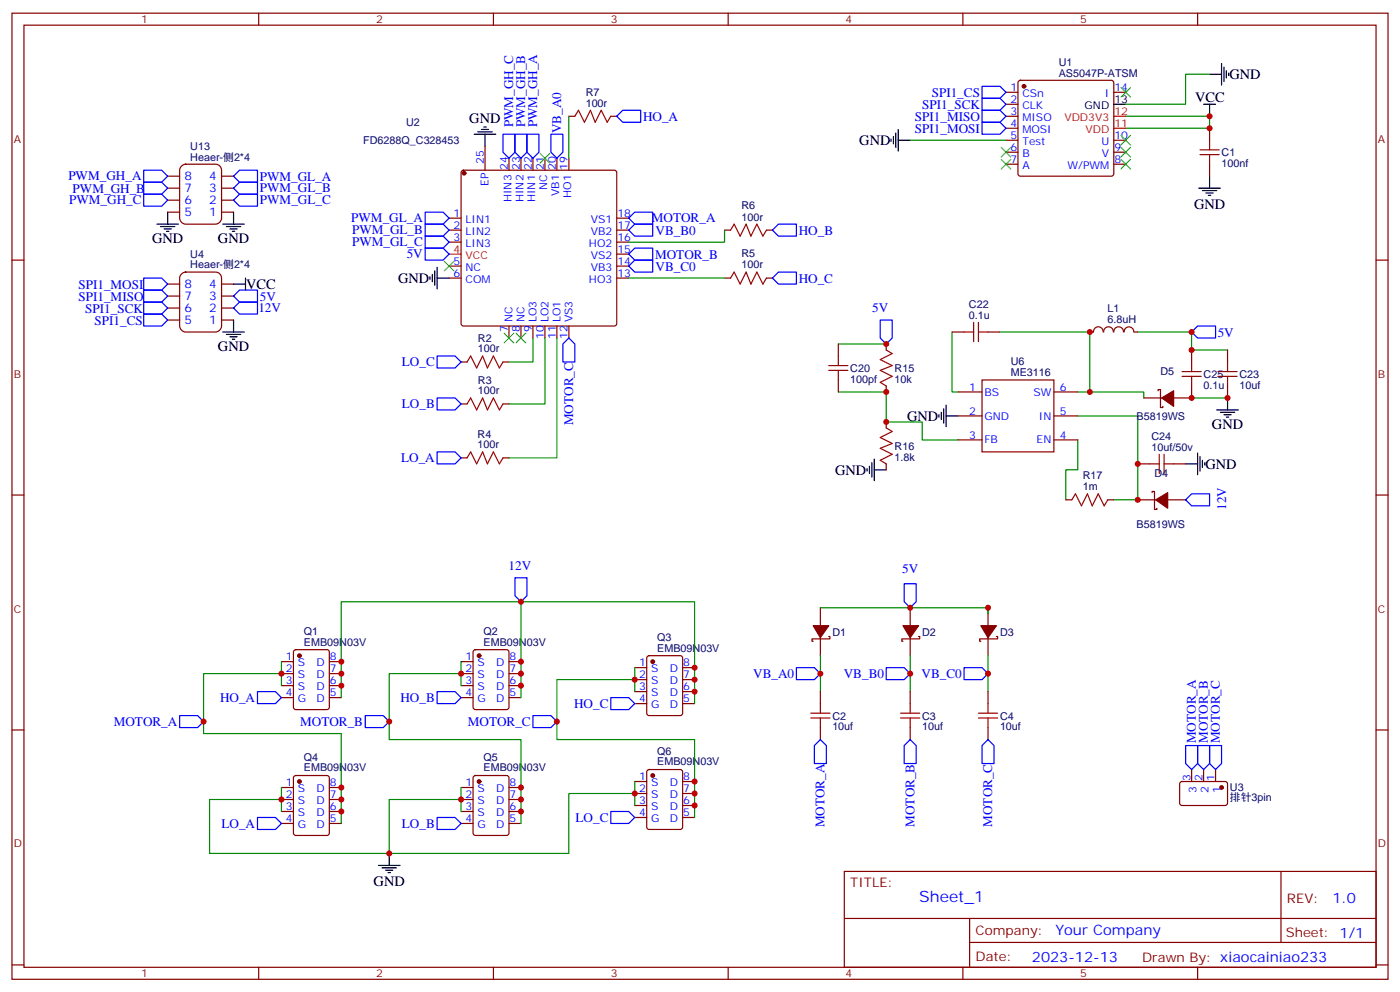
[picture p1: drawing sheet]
<svg xmlns="http://www.w3.org/2000/svg" width="412mm" height="292mm" viewBox="0 0 412 292" stroke-linecap="round" stroke-linejoin="round" font-family="sans-serif">
<g fill="none" stroke="#870000" stroke-width=".35">
<path d="M3.5 3.9h405.4v284.3h-405.4zM7.1 7.4h398.2v277.3h-398.2zM76.2 3.9v3.5M145.3 3.9v3.5M214.5 3.9v3.5M283.6 3.9v3.5M352.8 3.9v3.5M167.6 34.2h1.7M179.9 34.2h1.8M296.3 27.2h3.6M296.3 30.7h3.6M296.3 34.2h3.6"/>
<path d="M296.3 37.7h3.6M300.1 23.8l.5-.2h26.8l.5 .2 .2 .5v26.9l-.3 .5-.4 .2h-26.8l-.5-.3-.2-.4v-26.9zM328.1 27.2h3.5M356.3 37.7v3.6M49.4 58.9h3.5M49.4 55.4h3.5M49.4 51.9h3.5M53.5 48.8l1.2-.5h8.8a1.76 1.76 0 0 1 1.8 1.8v14.1a1.89 1.89 0 0 1-1.8 1.8h-8.8a1.89 1.89 0 0 1-1.8-1.8v-14.1zM65.3 58.9h3.5M65.3 55.4h3.5M65.3 51.9h3.5M136.1 50.3l.4-.2h44.5l.5 .2 .2 .5v44.4l-.3 .5-.4 .3h-44.5l-.5-.3-.2-.5v-44.4z"/>
<path d="M142.9 43v7.1M149.9 46.6v3.5M153.5 46.6v3.5M157 46.6v3.5M160.5 46.6v3.5M164 46.6v3.5M167.6 46.6v3.5M296.3 41.3h3.6M296.3 44.8h3.6M296.3 48.3h3.6M328.1 41.3h3.5M328.1 44.8h3.5"/>
<path d="M328.1 48.3h3.5M356.3 48.3v3.6M3.5 76.6h3.6M49.4 62.4h3.5M65.3 62.4h3.5M132.3 64.2h3.5M132.3 67.7h3.5M132.3 71.3h3.5M132.3 78.3h3.5M181.7 64.2h3.5M181.7 67.7h3.5M181.7 71.3h3.5"/>
<path d="M181.7 78.3h3.5M181.7 74.8h3.5M213.4 67.7h1.8M225.8 67.7h1.7M405.3 76.6h3.6M49.4 94.2h3.5M49.4 90.7h3.5M49.4 87.1h3.5M49.4 83.6h3.5M53.5 80.6l1.2-.5h8.8a1.76 1.76 0 0 1 1.8 1.7v14.2a1.89 1.89 0 0 1-1.8 1.7h-8.8a1.89 1.89 0 0 1-1.8-1.7v-14.2zM65.3 94.2h3.5M65.3 90.7h3.5"/>
<path d="M65.3 87.1h3.5M65.3 83.6h3.5M132.3 81.8h3.5M149.9 96v3.5M153.5 96v3.5M157 96v3.5M160.5 96v3.5M164 96v3.5M167.6 96v3.5M181.7 81.8h3.5M213.4 81.8h1.8M225.8 81.8h1.7"/>
<path d="M280.5 97.7h3.5M291 97.7h3.6M324.9 97.7a1.41 1.41 0 0 0-1.4-1.5 1.41 1.41 0 0 0-1.4 1.5h-1.1M325.1 97.7a1.41 1.41 0 0 1 1.4-1.5 1.41 1.41 0 0 1 1.4 1.5M328.1 97.7a1.41 1.41 0 0 1 1.4-1.5 1.41 1.41 0 0 1 1.4 1.5M331.2 97.7a1.41 1.41 0 0 1 1.4-1.5 1.41 1.41 0 0 1 1.4 1.5M334.1 97.7h1M135.8 106.5h1.8M135.8 118.9h1.8M148.2 106.5h1.7M148.2 118.9h1.7M246.9 101.2v3.6"/>
<path d="M246.9 111.8v3.6M261.1 101.2v1.8M261.1 113.6v1.8M282.2 115.4h7.1M289.3 111.8h21.1v21.2h-21.1zM310.4 115.4h7.1M336.9 117.1h5.3M341.1 115v-.3h.7v5.2h.7v-.3M351 103v3.5M351 113.6v3.5h-5.3M361.6 103v3.5M361.6 113.6v3.5"/>
<path d="M135.8 134.8h1.8M148.2 134.8h1.7M261.1 124.2v1.7M261.1 136.5v1.8M282.2 122.4h7.1M282.2 129.5h7.1M310.4 122.4h7.1M310.4 129.5h7.1M335.1 136.5h3.6M345.7 136.5h3.5M3.5 145.7h3.6M314 147.1h1.7"/>
<path d="M326.3 147.1h1.8M335.1 147.1h5.3M339.4 145v-.4h.7v5.3h.7v-.3M344 147.1h5.2M405.3 145.7h3.6M241.7 178.9v5.2M268.1 178.9v5.2M291 178.9v5.2M82.9 194.7h3.5M82.9 198.3h3.5M86.7 191.4l.4-.2h9.2l.7 .4v16.5l-.4 .7h-9.5l-.6-.4-.1-16.5zM97 194.7h3.5"/>
<path d="M97 198.3h3.5M135.8 194.7h3.5M135.8 198.3h3.5M139.6 191.4l.5-.2h9.1l.7 .4v16.5l-.4 .7h-9.4l-.7-.4-.1-16.5zM149.9 194.7h3.6M149.9 198.3h3.6M187 196.5h3.5M190.7 193.2l.5-.2h9.2l.6 .4 .1 16.5-.5 .7h-9.4l-.6-.5-.1-16.4zM201.1 196.5h3.5M241.7 187.7v5.3M244.1 187.3h.4v.7h-5.3v.7h.3M268.1 187.7v5.3"/>
<path d="M270.6 187.3h.3v.7h-5.3v.7h.4M291 187.7v5.3M293.5 187.3h.4v.7h-5.3v.7h.3M3.5 214.8h3.6M82.9 201.8h3.5M82.9 205.3h3.5M97 201.8h3.5M97 205.3h3.5M135.8 201.8h3.5M135.8 205.3h3.5M149.9 201.8h3.6M149.9 205.3h3.6"/>
<path d="M187 200h3.5M187 203.6h3.5M187 207.1h3.5M201.1 200h3.5M201.1 203.6h3.5M201.1 207.1h3.5M241.7 203.6v3.5M241.7 214.1v3.6M268.1 203.6v3.5M268.1 214.1v3.6M291 203.6v3.5M291 214.1v3.6"/>
<path d="M405.3 214.8h3.6M82.9 231.8h3.5M82.9 235.3h3.5M82.9 238.8h3.5M86.7 228.5l.4-.3h9.2l.7 .5v16.5l-.4 .6-9.5 .1-.6-.5-.1-16.4zM97 231.8h3.5M97 235.3h3.5M97 238.8h3.5M135.8 231.8h3.5M135.8 235.3h3.5M135.8 238.8h3.5M139.6 228.5l.5-.3h9.1l.7 .5v16.5l-.4 .6-9.4 .1-.7-.5-.1-16.4z"/>
<path d="M149.9 231.8h3.6M149.9 235.3h3.6M149.9 238.8h3.6M187 230h3.5M187 233.5h3.5M187 237.1h3.5M190.7 226.7l.5-.2h9.2l.6 .4 .1 16.5-.5 .7h-9.4l-.6-.4-.1-16.5zM201.1 230h3.5M201.1 233.5h3.5M201.1 237.1h3.5M347.7 230.2l.5-.2 13 .1 .4 .6-.1 5.9-.6 .5-13-.1-.4-.6v-5.7zM351 226.5v3.5"/>
<path d="M354.5 226.5v3.5M358.1 226.5v3.5M82.9 242.4h3.5M97 242.4h3.5M135.8 242.4h3.5M149.9 242.4h3.6M187 240.6h3.5M201.1 240.6h3.5M248.7 256.5h156.6v28.2h-156.6zM377.3 256.5v20.9M248.7 270.3h156.5M285.6 277.4h119.6"/>
<path d="M285.6 270.3v14.1M3.5 284h3.6M76.2 284.7v3.5M145.3 284.7v3.5M214.5 284.7v3.5M283.6 284.7v3.5M352.8 284.7v3.5M405.3 284h3.6"/>
</g>
<g fill="#870000" stroke="#870000" stroke-width=".35">
<path d="M239.5 184.1h4.6l-2.4 3.6z"/>
<path d="M266 184.1h4.6l-2.5 3.6z"/>
<path d="M288.9 184.1h4.6l-2.5 3.6z"/>
<path d="M340.4 147.1l3.6-2.1v4.6z"/>
<path d="M342.2 117.1l3.5-2.1v4.6z"/>
<circle cx="301.6" cy="25.4" r=".53"/>
<circle cx="136.7" cy="51" r=".53"/>
<circle cx="88.2" cy="193" r=".53"/>
<circle cx="141.1" cy="193" r=".53"/>
<circle cx="192.3" cy="194.7" r=".53"/>
<circle cx="88.2" cy="230" r=".53"/>
<circle cx="141.1" cy="230" r=".53"/>
<circle cx="192.3" cy="228.2" r=".53"/>
<circle cx="359.8" cy="231.8" r=".53"/>
</g>
<path d="M328.1 37.7h3.5M328.1 34.2h3.5M132.3 74.8h3.5" fill="none" stroke="#f00" stroke-width=".35"/>
<g fill="none" stroke="#000" stroke-width=".35">
<path d="M359.8 18.7v6.3M360.5 19.8v4.2M139.7 39.5h6.3M140.8 38.8h4.2M141.8 38.1h2.1M142.5 37.4h.7M142.9 39.5v3.5M263.9 39.2v4.2M264.6 38.1v6.3M328.1 30.7h3.5M354.5 30.7h3.6M356.3 30.7v3.5"/>
<path d="M356.3 21.9h3.5M361.2 20.8v2.1M361.9 21.5v.7M262.5 40.9v.7M263.2 40.2v2.1M264.6 41.3h3.5M353.1 55.4h6.4M354.2 56.1h4.2M355.2 56.8h2.2M356 57.5h.7M356.3 51.9v3.5M46.2 66h6.4"/>
<path d="M47.3 66.7h4.2M48.3 67.4h2.1M49 68.1h.7M49.4 62.4v3.6M65.6 66h6.4M66.7 66.7h4.2M67.7 67.4h2.1M68.4 68.1h.7M68.8 62.4v3.6M128.1 79.7v4.3M128.8 78.7v6.3M65.6 97.7h6.4"/>
<path d="M66.7 98.4h4.2M67.7 99.1h2.1M68.4 99.8h.7M68.8 83.6h3.5M68.8 94.2v3.5M72.3 81.8v3.6M126.6 81.5v.7M127.4 80.8v2.1M128.8 81.8h3.5M278.7 119.2v6.4M361.6 117.1v3.5M255.4 137.9v.7"/>
<path d="M256.1 137.2v2.1M256.8 136.2v4.2M257.5 138.3h3.6M257.5 135.1v6.4M276.6 122.1v.7M277.3 121.4v2.1M278 120.3v4.2M278.7 122.4h3.5M349.2 136.5h3.6M352.8 133.3v6.4M353.5 134.4v4.2M354.2 135.5v2.1"/>
<path d="M354.9 136.2v.7M358.4 120.6h6.4M359.5 121.4h4.2M360.5 122.1h2.2M361.2 122.8h.7M111.5 254.7h6.3M112.5 255.4h4.3M113.6 256.1h2.1M114.3 256.8h.7M114.7 251.2v3.5"/>
</g>
<g fill="none" stroke="#00f" stroke-width=".35">
<path d="M148.2 39.5h3.5v5.3l-1.8 1.8-1.7-1.8zM151.7 39.5h3.5v5.3l-1.7 1.8-1.8-1.8zM155.2 39.5h3.5v5.3l-1.7 1.8-1.8-1.8zM162.3 39.5h3.5v5.3l-1.8 1.8-1.7-1.8zM183.4 32.5h5.3v3.5h-5.3l-1.7-1.8zM289.3 25.4h5.3l1.7 1.8-1.7 1.7h-5.3zM289.3 28.9h5.3l1.7 1.8-1.7 1.8h-5.3zM289.3 32.5h5.3l1.7 1.7-1.7 1.8h-5.3zM289.3 36h5.3l1.7 1.7-1.7 1.8h-5.3zM42.3 57.1h5.3l1.8 1.8-1.8 1.8h-5.3zM42.3 53.6h5.3l1.8 1.8-1.8 1.7h-5.3zM42.3 50.1h5.3l1.8 1.8-1.8 1.7h-5.3z"/>
<path d="M68.8 55.4l1.8-1.8h5.2v3.5h-5.2zM68.8 58.9l1.8-1.8h5.2v3.6h-5.2zM70.6 50.1h5.2v3.5h-5.2l-1.8-1.7zM125.2 62.4h5.3l1.8 1.8-1.8 1.8h-5.3zM125.2 66h5.3l1.8 1.7-1.8 1.8h-5.3zM125.2 69.5h5.3l1.8 1.8-1.8 1.7h-5.3zM125.2 73h5.3l1.8 1.8-1.8 1.8h-5.3zM185.2 64.2l1.8-1.8h5.3v3.6h-5.3zM185.2 67.7l1.8-1.7h5.3v3.5h-5.3zM185.2 74.8l1.8-1.8h5.3v3.6h-5.3zM185.2 78.3l1.8-1.7h5.3v3.5h-5.3zM227.5 67.7l1.8-1.7h5.3v3.5h-5.3z"/>
<path d="M42.3 92.4h5.3l1.8 1.8-1.8 1.8h-5.3zM42.3 88.9h5.3l1.8 1.8-1.8 1.7h-5.3zM42.3 85.4h5.3l1.8 1.7-1.8 1.8h-5.3zM42.3 81.8h5.3l1.8 1.8-1.8 1.8h-5.3zM68.8 90.7l1.8-1.8h5.2v3.5h-5.2zM68.8 87.1l1.8-1.7h5.2v3.5h-5.2zM167.6 99.5l1.7 1.7v5.3h-3.5v-5.3zM227.5 81.8l1.8-1.7h5.3v3.5h-5.3zM259.3 94.2h3.5v5.3l-1.7 1.7-1.8-1.7zM351 97.7l1.8-1.7h5.3v3.5h-5.3zM128.8 104.8h5.3l1.7 1.7-1.7 1.8h-5.3zM128.8 117.1h5.3l1.7 1.8-1.7 1.7h-5.3z"/>
<path d="M128.8 133h5.3l1.7 1.8-1.7 1.7h-5.3zM349.2 147.1l1.8-1.8h5.3v3.6h-5.3zM151.7 170h3.5v5.3l-1.7 1.8-1.8-1.8zM266.3 171.8h3.6v5.3l-1.8 1.8-1.8-1.8zM234.6 196.5h5.3l1.8 1.8-1.8 1.7h-5.3zM261.1 196.5h5.2l1.8 1.8-1.8 1.7h-5.2zM284 196.5h5.3l1.7 1.8-1.7 1.7h-5.3zM52.9 210.6h5.3l1.8 1.8-1.8 1.7h-5.3zM75.8 203.6h5.3l1.8 1.7-1.8 1.8h-5.3zM107.6 210.6h5.3l1.8 1.8-1.8 1.7h-5.3zM128.8 203.6h5.3l1.7 1.7-1.7 1.8h-5.3zM157 210.6h5.3l1.7 1.8-1.7 1.7h-5.3z"/>
<path d="M179.9 205.3h5.3l1.8 1.8-1.8 1.7h-5.3zM241.7 217.7l1.7 1.7v5.3h-3.5v-5.3zM268.1 217.7l1.8 1.7v5.3h-3.6v-5.3zM291 217.7l1.8 1.7v5.3h-3.5v-5.3zM349.2 219.4h3.6v5.3l-1.8 1.8-1.8-1.8zM352.8 219.4h3.5v5.3l-1.8 1.8-1.7-1.8zM356.3 219.4h3.5v5.3l-1.7 1.8-1.8-1.8zM179.9 238.8h5.3l1.8 1.8-1.8 1.8h-5.3zM75.8 240.6h5.3l1.8 1.8-1.8 1.7h-5.3zM128.8 240.6h5.3l1.7 1.8-1.7 1.7h-5.3z"/>
</g>
<g fill="none" stroke="#008700" stroke-width=".35">
<path d="M167.6 34.2v12.4M331.6 34.2h24.7v3.5h-24.7M356.3 21.9h-7.1v8.8h-17.6M268.1 41.3h28.2M213.4 67.7v3.6h-28.2M157 99.5v7h-7.1M160.5 99.5v19.4h-10.6M164 99.5v35.3h-14.1M185.2 81.8h28.2M280.5 97.7v17.7h1.7M294.6 97.7h26.4v17.7h-3.5M335.1 97.7h15.9v5.3h10.6"/>
<path d="M246.9 115.4h14.2v8.8h10.5v5.3h10.6M246.9 101.2h14.2M321 115.4h15.9v1.7M351 117.1h10.6M317.5 129.5v8.8h-3.5v8.8M317.5 122.4h17.6v24.7h-7M153.5 177.1h51.1v30M241.7 178.9h49.3v1.7M82.9 198.3h-22.9v17.6h40.5v26.5M82.9 194.7v7.1M135.8 198.3h-21.1v19.4h38.8v24.7M135.8 194.7v7.1"/>
<path d="M187 196.5v7.1M241.7 193v10.6M268.1 193v10.6M291 193v10.6M100.5 205.3v-28.2h53v28.2M187 200h-23v17.7h40.6v22.9M82.9 231.8v7M135.8 235.3h-21.1v15.9M135.8 231.8v7M187 230v3.5h-19.4v17.7h-105.9v-15.9h21.2M187 233.5v3.6"/>
</g>
<g fill="none" stroke="#3c3" stroke-width=".35">
<path d="M330.2 39.9l2.8 2.8M330.2 25.8l2.8 2.8M333 39.9l-2.8 2.8M333 25.8l-2.8 2.8M159.1 45.2l2.8 2.8M161.9 45.2l-2.8 2.8M294.9 43.4l2.8 2.8M294.9 46.9l2.8 2.8M297.7 43.4l-2.8 2.8M297.7 46.9l-2.8 2.8M330.2 46.9l2.8 2.8M330.2 43.4l2.8 2.8"/>
<path d="M333 46.9l-2.8 2.8M333 43.4l-2.8 2.8M130.9 76.9l2.8 2.8M133.7 76.9l-2.8 2.8M148.5 98.1l2.8 2.8M151.3 98.1l-2.8 2.8M152 98.1l2.9 2.8M154.9 98.1l-2.9 2.8"/>
</g>
<g fill="none" stroke="#a10000" stroke-width=".35">
<path d="M169.3 34.2l1.1-1.7 1.8 3.5 1.7-3.5 1.4 3.5 1.8-3.5 1.8 3.5 1-1.8M353.5 45.5h5.6M353.5 44.1h5.6M356.3 41.3v2.8M356.3 45.5v2.8M215.2 67.7l1.1-1.7 1.7 3.5 1.8-3.5 1.4 3.5 1.8-3.5 1.7 3.5 1.1-1.8M215.2 81.8l1.1-1.7 1.7 3.5 1.8-3.5 1.4 3.5 1.8-3.5 1.7 3.5 1.1-1.8M284 97.7h2.8M286.8 94.9v5.6M288.2 94.9v5.6M288.2 97.7h2.8M137.6 106.5l1-1.7 1.8 3.5 1.8-3.5 1.4 3.5 1.7-3.5 1.8 3.5 1.1-1.8"/>
<path d="M137.6 118.9l1-1.8 1.8 3.5 1.8-3.5 1.4 3.5 1.7-3.5 1.8 3.5 1.1-1.7M244.1 109h5.7M244.1 107.6h5.7M246.9 104.8v2.8M246.9 109v2.8M261.1 103l1.7 1.1-3.5 1.7 3.5 1.8-3.5 1.4 3.5 1.8-3.5 1.7 1.8 1.1M348.2 109.4h5.6M348.2 110.8h5.6M351 106.5v2.9M351 110.8v2.8M358.8 109.4h5.6M358.8 110.8h5.6"/>
<path d="M361.6 106.5v2.9M361.6 110.8v2.8M137.6 134.8l1-1.8 1.8 3.5 1.8-3.5 1.4 3.5 1.7-3.5 1.8 3.5 1.1-1.7M261.1 125.9l1.7 1.1-3.5 1.8 3.5 1.7-3.5 1.4 3.5 1.8-3.5 1.8 1.8 1M338.7 136.5h2.8M341.5 133.7v5.6M342.9 136.5h2.8M342.9 133.7v5.6M315.7 147.1l1.1-1.8 1.8 3.6 1.7-3.6 1.4 3.6 1.8-3.6 1.8 3.6 1-1.8M238.8 211.3h5.7M238.8 209.9h5.7M241.7 207.1v2.8"/>
<path d="M241.7 211.3v2.8M265.3 211.3h5.6M265.3 209.9h5.6M268.1 207.1v2.8M268.1 211.3v2.8M288.2 211.3h5.7M288.2 209.9h5.7M291 207.1v2.8M291 211.3v2.8"/>
</g>
<g fill="#c00">
<circle cx="356.3" cy="34.2" r=".88"/>
<circle cx="268.1" cy="178.9" r=".88"/>
<circle cx="291" cy="178.9" r=".88"/>
<circle cx="356.3" cy="37.7" r=".88"/>
<circle cx="241.7" cy="198.3" r=".88"/>
<circle cx="268.1" cy="198.3" r=".88"/>
<circle cx="291" cy="198.3" r=".88"/>
<circle cx="82.9" cy="198.3" r=".88"/>
<circle cx="100.5" cy="201.8" r=".88"/>
<circle cx="100.5" cy="198.3" r=".88"/>
<circle cx="82.9" cy="235.3" r=".88"/>
<circle cx="100.5" cy="238.8" r=".88"/>
<circle cx="100.5" cy="235.3" r=".88"/>
<circle cx="100.5" cy="231.8" r=".88"/>
<circle cx="100.5" cy="194.7" r=".88"/>
<circle cx="153.5" cy="201.8" r=".88"/>
<circle cx="153.5" cy="198.3" r=".88"/>
<circle cx="153.5" cy="194.7" r=".88"/>
<circle cx="153.5" cy="177.1" r=".88"/>
<circle cx="204.6" cy="203.6" r=".88"/>
<circle cx="204.6" cy="200" r=".88"/>
<circle cx="204.6" cy="196.5" r=".88"/>
<circle cx="135.8" cy="198.3" r=".88"/>
<circle cx="153.5" cy="238.8" r=".88"/>
<circle cx="153.5" cy="235.3" r=".88"/>
<circle cx="153.5" cy="231.8" r=".88"/>
<circle cx="187" cy="200" r=".88"/>
<circle cx="204.6" cy="237.1" r=".88"/>
<circle cx="204.6" cy="233.5" r=".88"/>
<circle cx="204.6" cy="230" r=".88"/>
<circle cx="187" cy="233.5" r=".88"/>
<circle cx="135.8" cy="235.3" r=".88"/>
<circle cx="114.7" cy="251.2" r=".88"/>
<circle cx="114.7" cy="212.4" r=".88"/>
<circle cx="164" cy="212.4" r=".88"/>
<circle cx="60" cy="212.4" r=".88"/>
<circle cx="261.1" cy="124.2" r=".88"/>
<circle cx="261.1" cy="115.4" r=".88"/>
<circle cx="361.6" cy="117.1" r=".88"/>
<circle cx="261.1" cy="101.2" r=".88"/>
<circle cx="335.1" cy="136.5" r=".88"/>
<circle cx="321" cy="115.4" r=".88"/>
<circle cx="321" cy="97.7" r=".88"/>
<circle cx="351" cy="97.7" r=".88"/>
<circle cx="351" cy="103" r=".88"/>
<circle cx="351" cy="117.1" r=".88"/>
<circle cx="335.1" cy="147.1" r=".88"/>
</g>
<text font-size="4.6" fill="#00f" x="270.8" y="265.5">Sheet_1</text>
<g font-size="4.2">
<text x="362.1" y="23.3">GND</text>
<text x="352.1" y="30">VCC</text>
<text x="138.3" y="36.2">GND</text>
<text x="253.1" y="42.7">GND</text>
<text x="351.7" y="61.5">GND</text>
<text x="44.8" y="71.6">GND</text>
<text x="64.2" y="71.6">GND</text>
<text x="117.3" y="83.3">GND</text>
<text x="72.5" y="85">VCC</text>
<text x="64.2" y="103.4">GND</text>
<text x="267.2" y="123.9">GND</text>
<text x="357" y="126.3">GND</text>
<text x="355.1" y="138">GND</text>
<text x="246" y="139.7">GND</text>
<text x="110.1" y="260.8">GND</text>
</g>
<g font-size="4.2" fill="#00f">
<text x="392.5" y="265.7">1.0</text>
<text x="310.9" y="275.3">Your Company</text>
<text x="304" y="283.1">2023-12-13</text>
</g>
<g font-size="3.9" fill="#00f">
<text x="274.4" y="28.4">SPI1_CS</text>
<text x="189.4" y="35.5">HO_A</text>
<text x="269.5" y="35.5">SPI1_MISO</text>
<text x="271.7" y="32">SPI1_SCK</text>
<text x="151.2" y="37.5" transform="rotate(-90 151.2 37.5)">PWM_GH_C</text>
<text x="154.7" y="37.5" transform="rotate(-90 154.7 37.5)">PWM_GH_B</text>
<text x="158.3" y="37.5" transform="rotate(-90 158.3 37.5)">PWM_GH_A</text>
<text x="165.3" y="39.2" transform="rotate(-90 165.3 39.2)">VB_A0</text>
<text x="269.5" y="39">SPI1_MOSI</text>
<text x="20.1" y="53.1">PWM_GH_A</text>
<text x="76.5" y="53.2">PWM_GL_A</text>
<text x="21.4" y="56.7">PWM_GH_B</text>
<text x="76.6" y="56.6">PWM_GL_B</text>
<text x="20.4" y="60.2">PWM_GH_C</text>
<text x="76.6" y="60.1">PWM_GL_C</text>
<text x="103.5" y="65.4">PWM_GL_A</text>
<text x="192" y="65.5">MOTOR_A</text>
<text x="103.7" y="69">PWM_GL_B</text>
<text x="193.1" y="69">VB_B0</text>
<text x="235.3" y="69">HO_B</text>
<text x="103.7" y="72.5">PWM_GL_C</text>
<text x="119.8" y="76">5V</text>
<text x="193" y="76.1">MOTOR_B</text>
<text x="193.1" y="79.6">VB_C0</text>
<text x="235.3" y="83.2">HO_C</text>
<text x="23.1" y="84.9">SPI1_MOSI</text>
<text x="23.1" y="88.5">SPI1_MISO</text>
<text x="76.5" y="88.4">5V</text>
<text x="25.1" y="92">SPI1_SCK</text>
<text x="27.8" y="95.6">SPI1_CS</text>
<text x="76.1" y="91.9">12V</text>
<text x="257" y="92">5V</text>
<text x="358.7" y="99.1">5V</text>
<text x="118.4" y="107.8">LO_C</text>
<text x="118.4" y="120.1">LO_B</text>
<text x="168.8" y="125.2" transform="rotate(-90 168.8 125.2)">MOTOR_C</text>
<text x="118.2" y="136">LO_A</text>
<text x="361.2" y="150.1" transform="rotate(-90 361.2 150.1)">12V</text>
<text x="149.8" y="167.7">12V</text>
<text x="265.8" y="168.7">5V</text>
<text x="221.9" y="199.5">VB_A0</text>
<text x="248.6" y="199.5">VB_B0</text>
<text x="271.5" y="199.5">VB_C0</text>
<text x="64.8" y="206.6">HO_A</text>
<text x="118" y="206.6">HO_B</text>
<text x="169.1" y="208.3">HO_C</text>
<text x="33.5" y="213.6">MOTOR_A</text>
<text x="88.4" y="213.6">MOTOR_B</text>
<text x="137.8" y="213.6">MOTOR_C</text>
<text x="352.3" y="218.7" transform="rotate(-90 352.3 218.7)">MOTOR_A</text>
<text x="355.8" y="218.7" transform="rotate(-90 355.8 218.7)">MOTOR_B</text>
<text x="359.4" y="218.8" transform="rotate(-90 359.4 218.8)">MOTOR_C</text>
<text x="65.2" y="243.6">LO_A</text>
<text x="118.4" y="243.6">LO_B</text>
<text x="169.5" y="241.9">LO_C</text>
<text x="242.9" y="243.5" transform="rotate(-90 242.9 243.5)">MOTOR_A</text>
<text x="269.4" y="243.3" transform="rotate(-90 269.4 243.3)">MOTOR_B</text>
<text x="292.3" y="243.3" transform="rotate(-90 292.3 243.3)">MOTOR_C</text>
</g>
<g font-size="3.9" fill="#800">
<text x="250.5" y="261.1">TITLE:</text>
<text x="379.1" y="265.7">REV:</text>
<text x="287.4" y="275.3">Company:</text>
<text x="378.7" y="275.9">Sheet: 1/1</text>
<text x="287.4" y="282.9">Date:</text>
<text x="336.4" y="283">Draw</text>
<text x="346.6" y="283">n By: xiaocainiao233</text>
</g>
<g font-size="3.5" fill="#00f">
<text x="54.3" y="52.9">8</text>
<text x="61.6" y="52.9">4</text>
<text x="54.3" y="60">6</text>
<text x="54.3" y="56.4">7</text>
<text x="61.6" y="60">2</text>
<text x="61.6" y="56.4">3</text>
<text x="54.3" y="63.5">5</text>
<text x="61.6" y="63.5">1</text>
<text x="54.3" y="88.2">7</text>
<text x="54.3" y="84.7">8</text>
<text x="61.6" y="88.2">3</text>
<text x="61.6" y="84.7">4</text>
<text x="54.3" y="95.2">5</text>
<text x="54.3" y="91.7">6</text>
<text x="61.6" y="95.2">1</text>
<text x="61.6" y="91.7">2</text>
</g>
<g font-size="3.2" fill="#800">
<text x="41.6" y="6.9">1</text>
<text x="110.8" y="6.9">2</text>
<text x="179.9" y="6.9">3</text>
<text x="249.1" y="6.9">4</text>
<text x="318.2" y="6.9">5</text>
<text x="4.1" y="42">A</text>
<text x="405.9" y="42">A</text>
<text x="4.1" y="111.1">B</text>
<text x="405.9" y="111.1">B</text>
<text x="4.1" y="180.3">C</text>
<text x="405.9" y="180.3">C</text>
<text x="4.1" y="249.4">D</text>
<text x="405.9" y="249.4">D</text>
<text x="41.6" y="287.7">1</text>
<text x="110.8" y="287.7">2</text>
<text x="179.9" y="287.7">3</text>
<text x="249.1" y="287.7">4</text>
<text x="318.2" y="287.7">5</text>
</g>
<g font-size="3.2" fill="#000080">
<text x="311.9" y="22.6">AS5047P-ATSM</text>
<text x="311.9" y="19.4">U1</text>
<text x="172.5" y="28.1">R7</text>
<text x="172.5" y="31.4">100r</text>
<text x="119.6" y="37.1">U2</text>
<text x="56.1" y="47.3">Heaer-侧2*4</text>
<text x="56.1" y="44.1">U13</text>
<text x="107" y="42.4">FD6288Q_C328453</text>
<text x="359.8" y="45.9">C1</text>
<text x="359.8" y="49.1">100nf</text>
<text x="218.4" y="64.9">100r</text>
<text x="218.4" y="61.7">R6</text>
<text x="56.1" y="75.8">U4</text>
<text x="218.4" y="75.8">R5</text>
<text x="56.1" y="79">Heaer-侧2*4</text>
<text x="218.4" y="79">100r</text>
<text x="285.4" y="93.8">0.1u</text>
<text x="285.4" y="90.6">C22</text>
<text x="326.3" y="95.1">6.8uH</text>
<text x="326.3" y="91.9">L1</text>
<text x="140.8" y="100.5">R2</text>
<text x="140.8" y="103.7">100r</text>
<text x="297.8" y="107.4">U6</text>
<text x="140.8" y="112.9">R3</text>
<text x="250.5" y="112.6">100pf</text>
<text x="250.5" y="109.4">C20</text>
<text x="263.5" y="112.6">10k</text>
<text x="263.5" y="109.4">R15</text>
<text x="297.8" y="110.6">ME3116</text>
<text x="341.9" y="110.4">D5</text>
<text x="354.5" y="111.2">C25</text>
<text x="365.1" y="111.2">C23</text>
<text x="140.8" y="116.1">100r</text>
<text x="354.5" y="114.4">0.1u</text>
<text x="365.1" y="114.4">10uf</text>
<text x="334.8" y="123.5">B5819WS</text>
<text x="140.7" y="131.9">100r</text>
<text x="140.7" y="128.9">R4</text>
<text x="339.2" y="129.5">C24</text>
<text x="263.5" y="135.6">1.8k</text>
<text x="263.5" y="132.4">R16</text>
<text x="339.2" y="132.6">10uf/50v</text>
<text x="318.9" y="141">R17</text>
<text x="340.1" y="140.4">D4</text>
<text x="318.9" y="144.3">1m</text>
<text x="334.8" y="155.3">B5819WS</text>
<text x="89.5" y="190">EMB09N03V</text>
<text x="89.5" y="186.8">Q1</text>
<text x="142.4" y="190">EMB09N03V</text>
<text x="142.4" y="186.8">Q2</text>
<text x="193.6" y="191.7">EMB09N03V</text>
<text x="193.6" y="188.6">Q3</text>
<text x="245.2" y="187.2">D1</text>
<text x="271.6" y="187.2">D2</text>
<text x="294.6" y="187.2">D3</text>
<text x="245.2" y="215">10uf</text>
<text x="245.2" y="211.8">C2</text>
<text x="271.6" y="215">10uf</text>
<text x="271.6" y="211.8">C3</text>
<text x="294.6" y="215">10uf</text>
<text x="294.6" y="211.8">C4</text>
<text x="89.5" y="227">EMB09N03V</text>
<text x="89.5" y="223.8">Q4</text>
<text x="142.4" y="227">EMB09N03V</text>
<text x="142.4" y="223.8">Q5</text>
<text x="193.6" y="225.3">EMB09N03V</text>
<text x="193.6" y="222.1">Q6</text>
<text x="362.3" y="232.7">U3</text>
<text x="362.3" y="235.9">排针3pin</text>
</g>
<g font-size="3.2" fill="#00f">
<text x="297.7" y="26.8">1</text>
<text x="301.2" y="28.6">CSn</text>
<text x="325.4" y="28.6">I</text>
<text x="328.3" y="26.8">14</text>
<text x="297.7" y="30.3">2</text>
<text x="297.7" y="33.9">3</text>
<text x="301.2" y="32.1">CLK</text>
<text x="301.2" y="35.6">MISO</text>
<text x="297.7" y="37.4">4</text>
<text x="297.7" y="40.9">5</text>
<text x="301.2" y="39.2">MOSI</text>
<text x="328.3" y="40.9">10</text>
<text x="297.7" y="44.4">6</text>
<text x="297.7" y="48">7</text>
<text x="301.2" y="42.7">Test</text>
<text x="301.2" y="46.2">B</text>
<text x="324.5" y="42.7">U</text>
<text x="324.6" y="46.2">V</text>
<text x="328.3" y="48">8</text>
<text x="328.3" y="44.4">9</text>
<text x="142.5" y="48.3" transform="rotate(-90 142.5 48.3)">25</text>
<text x="149.6" y="49.9" transform="rotate(-90 149.6 49.9)">24</text>
<text x="153.1" y="49.9" transform="rotate(-90 153.1 49.9)">23</text>
<text x="156.6" y="49.9" transform="rotate(-90 156.6 49.9)">22</text>
<text x="160.2" y="49.9" transform="rotate(-90 160.2 49.9)">21</text>
<text x="163.7" y="49.9" transform="rotate(-90 163.7 49.9)">20</text>
<text x="167.2" y="49.9" transform="rotate(-90 167.2 49.9)">19</text>
<text x="301.2" y="49.7">A</text>
<text x="314.5" y="49.7">W/PWM</text>
<text x="143.9" y="54.7" transform="rotate(-90 143.9 54.7)">EP</text>
<text x="150.6" y="59.5" transform="rotate(-90 150.6 59.5)">HIN3</text>
<text x="154.2" y="59.5" transform="rotate(-90 154.2 59.5)">HIN2</text>
<text x="157.7" y="59.5" transform="rotate(-90 157.7 59.5)">HIN1</text>
<text x="161.2" y="56" transform="rotate(-90 161.2 56)">NC</text>
<text x="164.7" y="57.8" transform="rotate(-90 164.7 57.8)">VB1</text>
<text x="168.3" y="58.3" transform="rotate(-90 168.3 58.3)">HO1</text>
<text x="133.6" y="63.9">1</text>
<text x="137.1" y="65.6">LIN1</text>
<text x="174" y="65.6">VS1</text>
<text x="181.9" y="63.9">18</text>
<text x="133.6" y="67.4">2</text>
<text x="133.6" y="70.9">3</text>
<text x="137.1" y="69.1">LIN2</text>
<text x="174" y="69.1">VB2</text>
<text x="181.9" y="70.9">16</text>
<text x="181.9" y="67.4">17</text>
<text x="133.6" y="78">5</text>
<text x="137.1" y="72.7">LIN3</text>
<text x="173.5" y="72.7">HO2</text>
<text x="174" y="76.2">VS2</text>
<text x="181.9" y="78">14</text>
<text x="181.9" y="74.4">15</text>
<text x="133.6" y="81.5">6</text>
<text x="137.1" y="79.7">NC</text>
<text x="137.1" y="83.3">COM</text>
<text x="173.5" y="83.3">HO3</text>
<text x="174" y="79.7">VB3</text>
<text x="181.9" y="81.5">13</text>
<text x="151" y="94.9" transform="rotate(-90 151 94.9)">NC</text>
<text x="154.5" y="94.9" transform="rotate(-90 154.5 94.9)">NC</text>
<text x="158" y="94.9" transform="rotate(-90 158 94.9)">LO3</text>
<text x="161.6" y="94.9" transform="rotate(-90 161.6 94.9)">LO2</text>
<text x="165.1" y="94.9" transform="rotate(-90 165.1 94.9)">LO1</text>
<text x="168.6" y="94.9" transform="rotate(-90 168.6 94.9)">VS3</text>
<text x="149.6" y="97.8" transform="rotate(-90 149.6 97.8)">7</text>
<text x="153.1" y="97.8" transform="rotate(-90 153.1 97.8)">8</text>
<text x="156.6" y="97.8" transform="rotate(-90 156.6 97.8)">9</text>
<text x="160.2" y="99.8" transform="rotate(-90 160.2 99.8)">10</text>
<text x="163.7" y="99.8" transform="rotate(-90 163.7 99.8)">11</text>
<text x="167.2" y="99.8" transform="rotate(-90 167.2 99.8)">12</text>
<text x="285.5" y="115">1</text>
<text x="290" y="116.4">BS</text>
<text x="304.4" y="116.4">SW</text>
<text x="312.2" y="115">6</text>
<text x="285.5" y="122.1">2</text>
<text x="290" y="123.5">GND</text>
<text x="306" y="123.5">IN</text>
<text x="312.2" y="122.1">5</text>
<text x="285.5" y="129.1">3</text>
<text x="290" y="130.5">FB</text>
<text x="305.4" y="130.5">EN</text>
<text x="312.2" y="129.1">4</text>
<text x="84.2" y="194.4">1</text>
<text x="84.2" y="197.9">2</text>
<text x="87.7" y="196.1">S</text>
<text x="93.3" y="196.1">D</text>
<text x="97.2" y="197.9">7</text>
<text x="97.2" y="194.4">8</text>
<text x="137.2" y="194.4">1</text>
<text x="137.2" y="197.9">2</text>
<text x="140.7" y="196.1">S</text>
<text x="146.2" y="196.1">D</text>
<text x="150.1" y="197.9">7</text>
<text x="150.1" y="194.4">8</text>
<text x="188.3" y="196.1">1</text>
<text x="191.8" y="197.9">S</text>
<text x="197.3" y="197.9">D</text>
<text x="201.3" y="196.1">8</text>
<text x="84.2" y="201.4">3</text>
<text x="87.7" y="199.7">S</text>
<text x="87.7" y="203.2">S</text>
<text x="93.3" y="203.2">D</text>
<text x="93.3" y="199.7">D</text>
<text x="97.2" y="201.4">6</text>
<text x="137.2" y="201.4">3</text>
<text x="140.7" y="199.7">S</text>
<text x="140.7" y="203.2">S</text>
<text x="146.2" y="203.2">D</text>
<text x="146.2" y="199.7">D</text>
<text x="150.1" y="201.4">6</text>
<text x="188.3" y="199.7">2</text>
<text x="188.3" y="203.2">3</text>
<text x="191.8" y="201.4">S</text>
<text x="197.3" y="201.4">D</text>
<text x="201.3" y="203.2">6</text>
<text x="201.3" y="199.7">7</text>
<text x="84.2" y="205">4</text>
<text x="87.7" y="206.7">G</text>
<text x="93.3" y="206.7">D</text>
<text x="97.2" y="205">5</text>
<text x="137.2" y="205">4</text>
<text x="140.7" y="206.7">G</text>
<text x="146.2" y="206.7">D</text>
<text x="150.1" y="205">5</text>
<text x="188.3" y="206.7">4</text>
<text x="191.8" y="205">S</text>
<text x="191.8" y="208.5">G</text>
<text x="197.3" y="208.5">D</text>
<text x="197.3" y="205">D</text>
<text x="201.3" y="206.7">5</text>
<text x="84.2" y="231.4">1</text>
<text x="87.7" y="233.2">S</text>
<text x="93.3" y="233.2">D</text>
<text x="97.2" y="231.4">8</text>
<text x="137.2" y="231.4">1</text>
<text x="140.7" y="233.2">S</text>
<text x="146.2" y="233.2">D</text>
<text x="150.1" y="231.4">8</text>
<text x="188.3" y="229.7">1</text>
<text x="188.3" y="233.2">2</text>
<text x="191.8" y="231.4">S</text>
<text x="197.3" y="231.4">D</text>
<text x="201.3" y="233.2">7</text>
<text x="201.3" y="229.7">8</text>
<text x="350.7" y="229.8" transform="rotate(-90 350.7 229.8)">3</text>
<text x="352.4" y="233.3" transform="rotate(-90 352.4 233.3)">3</text>
<text x="354.2" y="229.8" transform="rotate(-90 354.2 229.8)">2</text>
<text x="356" y="233.3" transform="rotate(-90 356 233.3)">2</text>
<text x="357.7" y="229.8" transform="rotate(-90 357.7 229.8)">1</text>
<text x="359.5" y="233.3" transform="rotate(-90 359.5 233.3)">1</text>
<text x="84.2" y="234.9">2</text>
<text x="84.2" y="238.5">3</text>
<text x="87.7" y="236.7">S</text>
<text x="93.3" y="236.7">D</text>
<text x="97.2" y="238.5">6</text>
<text x="97.2" y="234.9">7</text>
<text x="137.2" y="234.9">2</text>
<text x="137.2" y="238.5">3</text>
<text x="140.7" y="236.7">S</text>
<text x="146.2" y="236.7">D</text>
<text x="150.1" y="238.5">6</text>
<text x="150.1" y="234.9">7</text>
<text x="188.3" y="236.7">3</text>
<text x="191.8" y="234.9">S</text>
<text x="191.8" y="238.5">S</text>
<text x="197.3" y="238.5">D</text>
<text x="197.3" y="234.9">D</text>
<text x="201.3" y="236.7">6</text>
<text x="84.2" y="242">4</text>
<text x="87.7" y="240.2">S</text>
<text x="87.7" y="243.8">G</text>
<text x="93.3" y="243.8">D</text>
<text x="93.3" y="240.2">D</text>
<text x="97.2" y="242">5</text>
<text x="137.2" y="242">4</text>
<text x="140.7" y="240.2">S</text>
<text x="140.7" y="243.8">G</text>
<text x="146.2" y="243.8">D</text>
<text x="146.2" y="240.2">D</text>
<text x="150.1" y="242">5</text>
<text x="188.3" y="240.2">4</text>
<text x="191.8" y="242">G</text>
<text x="197.3" y="242">D</text>
<text x="201.3" y="240.2">5</text>
</g>
<g font-size="3.2" fill="#f00">
<text x="313.5" y="35.6">VDD3V3</text>
<text x="328.3" y="33.9">12</text>
<text x="319.7" y="39.2">VDD</text>
<text x="328.3" y="37.4">11</text>
<text x="133.6" y="74.4">4</text>
<text x="137.1" y="76.2">VCC</text>
</g>
<g font-size="3.2">
<text x="319.5" y="32.1">GND</text>
<text x="328.3" y="30.3">13</text>
</g>
</svg>
